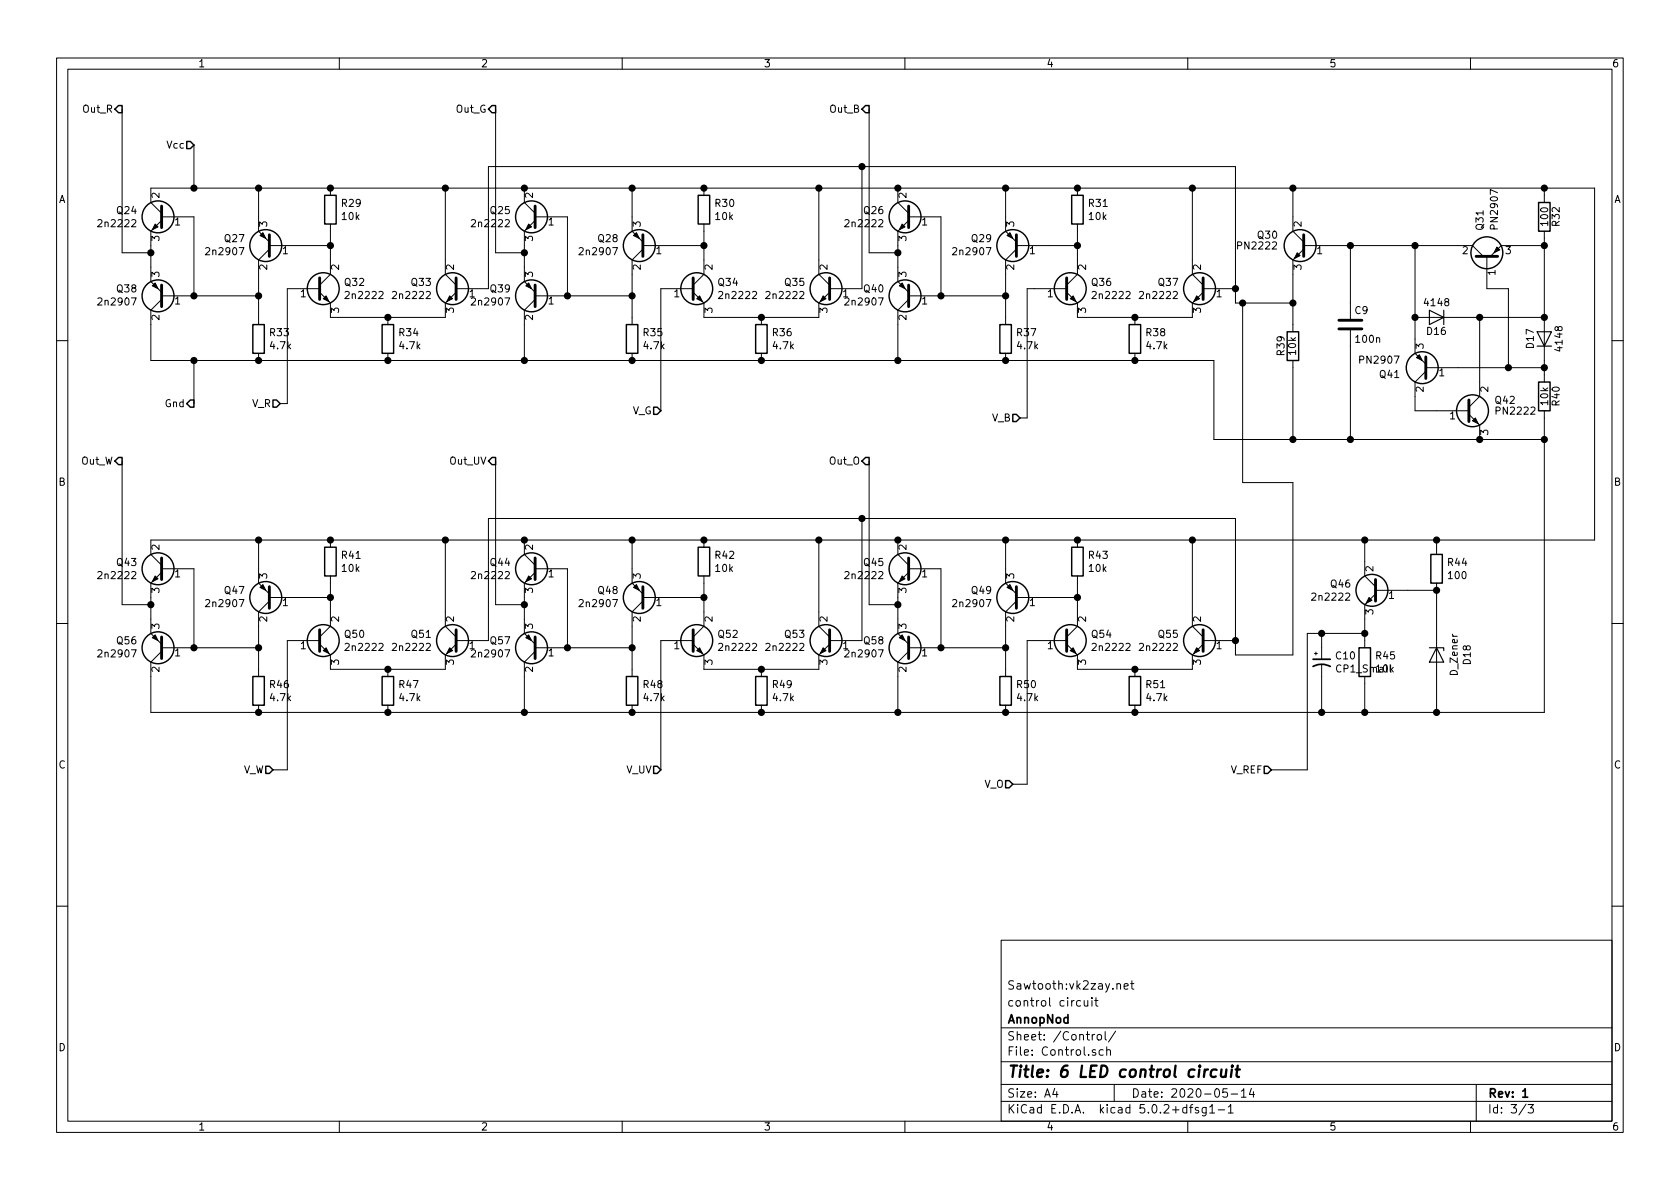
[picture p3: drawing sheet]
<svg xmlns="http://www.w3.org/2000/svg" width="297mm" height="210mm" viewBox="0 0 297 210" stroke-linecap="round" stroke-linejoin="round" font-family="sans-serif">
<g fill="none" stroke="#000" stroke-width=".18">
<path d="M10 10.3h277v189.9h-277zM12 12.2h273v186.1h-273zM21.6 19.3v25.4h5.1M60 10.3v1.9M87.6 19.3v25.4h5.1M110 10.3v1.9M153.7 19.3v25.4h5M160 10.3v1.9M210 10.3v1.9M260 10.3v1.9M28.6 39l-1.9 1.9v8.9l1.9 1.9M28.6 37.7l-1.9-1.9v-2.5h255.2v62.2h-255.2v2.5l1.9 1.9"/>
<path d="M28.6 38.3h5.7v14M34.3 25.6v7.7M45.7 33.3v7.6l1.9 1.9M58.4 33.3v1.2M58.4 39.6v8.9l-1.9 1.9M78.7 33.3v15.2l1.9 1.9M92.7 33.3v2.5l1.9 1.9M94.6 39l-1.9 1.9v8.9l1.9 1.9M94.6 38.3h5.7v14M111.8 33.3v7.6l1.9 1.9M124.5 33.3v1.2M124.5 39.6v8.9l-1.9 1.9"/>
<path d="M144.8 33.3v15.2l1.9 1.9M152.4 29.5v21.5h-5.7M158.7 33.3v2.5l2 1.9M160.7 39l-2 1.9v8.9l2 1.9M160.7 38.3h5.7v14M177.8 33.3v7.6l1.9 1.9M190.5 33.3v1.2M190.5 39.6v8.9l-1.9 1.9M210.8 33.3v15.2l1.9 1.9M228.6 33.3v7.6l1.9 1.9M273 33.3v2.5M28.6 53l-1.9 1.9v8.8h187.9v14h58.4"/>
<path d="M28.6 52.3h17.1M47.6 43.4h10.8M47.6 44.1l-1.9 1.9v11.4M56.5 51.7l1.9 1.9v2.5h20.3v-2.5l1.9-1.9M56.5 51h-5.7v20.4h-1.3M68.6 56.1v1.3M80.6 51h5.8v-21.5h132v24.1h10.2M94.6 52.3h17.2M94.6 53l-1.9 1.9v8.8M113.7 43.4h10.8M113.7 44.1l-1.9 1.9v11.4M122.6 51.7l1.9 1.9v2.5h20.3v-2.5l1.9-1.9"/>
<path d="M122.6 51h-5.8v21.6M134.6 56.1v1.3M160.7 53l-2 1.9v8.8M160.7 52.3h17.1M179.7 44.1l-1.9 1.9v11.4M179.7 43.4h10.8M188.6 51.7l1.9 1.9v2.5h20.3v-2.5l1.9-1.9M188.6 51h-7v22.9h-1.3M200.7 56.1v1.3M212.7 51h5.7M219.7 53.6v31.7h8.9v30.5h-10.2v-24.1h-132v21.6h-5.8M230.5 44.1l-1.9 1.9v12.7"/>
<path d="M230.5 43.4h29.8l2 1.9M238.8 43.4v13M238.8 58.4v19.3M250.2 43.4v19.1l1.9 1.9M250.2 56.1h22.8M261.6 56.1v14l-1.9 1.9M262.9 45.3v5.7h3.8v14M273 43.4h-7.6l-1.9 1.9M273 40.9v26.7M10 60.2h2M34.3 63.7v7.7M45.7 62.5v1.2"/>
<path d="M68.6 62.5v1.2M111.8 62.5v1.2M134.6 62.5v1.2M177.8 62.5v1.2M200.7 62.5v1.2M228.6 63.7v14M252.1 65.7l-1.9 1.9v5h9.5M252.1 65h20.9M259.7 73.3l1.9 1.9v2.5M273 72.6v53.4h-246.3v-8.9l1.9-1.9M285 60.2h2M21.6 81.5v25.4h5.1"/>
<path d="M45.7 95.5v7.6l1.9 1.9M58.4 95.5v1.3M78.7 95.5v15.2l1.9 1.9M87.6 81.5v25.4h5.1M92.7 95.5v2.5l1.9 1.9M111.8 95.5v7.6l1.9 1.9M124.5 95.5v1.3M144.8 95.5v15.2l1.9 1.9M152.4 91.7v21.6h-5.7M153.7 81.5v25.4h5M158.7 95.5v2.5l2 1.9M177.8 95.5v7.6l1.9 1.9"/>
<path d="M190.5 95.5v1.3M210.8 95.5v15.2l1.9 1.9M241.3 95.5v6.3l1.9 2M254 95.5v2.5M10 110.3h2M28.6 101.2l-1.9 1.9v8.9l1.9 1.9M28.6 100.6h5.7v13.9M28.6 114.5h17.1M47.6 106.3l-1.9 1.9v11.4M47.6 105.7h10.8M56.5 113.9l1.9 1.9v2.6h20.3v-2.6l1.9-1.9M56.5 113.3h-5.7v22.8h-2.5"/>
<path d="M58.4 101.8v8.9l-1.9 1.9M68.6 118.4v1.2M94.6 101.2l-1.9 1.9v8.9l1.9 1.9M94.6 115.2l-1.9 1.9v8.9M94.6 100.6h5.7v13.9M94.6 114.5h17.2M113.7 106.3l-1.9 1.9v11.4M113.7 105.7h10.8M122.6 113.9l1.9 1.9v2.6h20.3v-2.6l1.9-1.9M122.6 113.3h-5.8v22.8M124.5 101.8v8.9l-1.9 1.9M134.6 118.4v1.2"/>
<path d="M160.7 101.2l-2 1.9v8.9l2 1.9M160.7 115.2l-2 1.9v8.9M160.7 100.6h5.7v13.9M160.7 114.5h17.1M179.7 106.3l-1.9 1.9v11.4M179.7 105.7h10.8M188.6 113.9l1.9 1.9v2.6h20.3v-2.6l1.9-1.9M188.6 113.3h-7v25.4h-2.5M190.5 101.8v8.9l-1.9 1.9M200.7 118.4v1.2M212.7 113.3h5.7M232.4 115.6h.5"/>
<path d="M232.7 115.3v.5M233.7 112v4.6M233.7 117.6v8.4M241.3 119.6v6.4M241.3 112h-10.2v24.1h-6.3M243.2 105l-1.9 1.9v7.6M243.2 104.4h10.8M254 103.1v22.9M285 110.3h2M45.7 124.7v1.3M68.6 124.7v1.3M111.8 124.7v1.3"/>
<path d="M134.6 124.7v1.3M177.8 124.7v1.3M200.7 124.7v1.3M10 160.2h2M177 166.3h108v32h-108zM191.1 177l-.5-.1-.3 .3 .2 .6h.6M191.7 176.9v.8a.37 .37 0 0 0 .6 .1M192.3 176.9v1M193.1 176.4v.2M193.1 176.9v1M193.5 176.9h.6M193.8 176.4v1.3l.3 .2"/>
<path d="M197.5 174.1l.2-.2 .3 .1 .1 .9M198.8 174.4l.7-.1-.1-.3-.4-.1-.2 .2v.7h.6M199.9 173.9h.6M200.1 173.4v1.3l.4 .2M285 160.2h2M60 198.3v1.9M110 198.3v1.9M160 198.3v1.9M177 194.8h108M177 191.8h108M177 187.8h108M177 181.8h108"/>
<path d="M186.5 192.5l-.4 1h1M186.8 193v1M193.5 182.9l-.4 .3M193.7 185.7a.37 .37 0 0 0-.6 .1l.1 .2 .5 .2 .1 .1-.3 .3-.4-.1M194.1 183.1l.2-.2 .4 .2v.7l-.2 .1-.4-.1zM195 185.7l-.4-.1-.3 .3 .1 .6 .2 .1 .4-.1M195.4 182.4v1.3l.2 .2M195.7 185.7h.1a.37 .37 0 0 1 .5 .1v.8M195.7 185.1v1.5M197 191.8v3M197.3 182.3l-1.3 2M210 198.3v1.9"/>
<path d="M210.3 195.8h.6M210.9 195.3l-.4 .2v1.3M211.9 195.9l-.4-.1-.2 .2 .1 .3 .5 .1v.3h-.6M213.3 195.8v1.2l-.3 .3h-.4M213.3 195.9l-.5-.1-.3 .3 .1 .6 .2 .1 .5-.1M213.9 195.8l.4-.5v1.5M213.9 196.8h.9M215.4 196.3h1.1M217 192.5h-.7l-.1 .7 .2-.1 .5 .1 .1 .2v.5l-.2 .1-.6-.1M217.2 195.8l.4-.5v1.5M217.2 196.8h.8M217.7 193.5h1.1"/>
<path d="M219.5 193l.4-.5v1.5M219.5 194h.8M221.3 192.5l-.4 1h.9M221.6 193v1M260 198.3v1.9M261 191.8v6.5M269.8 195.2l-1.2 2M270.2 195.3h.9l-.5 .6 .4 .1v.7l-.2 .1-.6-.1"/>
</g>
<path d="M232.2 117.9a3.2 3.2 0 0 1 3 0M232.2 116.6h3M269.2 193l.5-.5v1.5M269.2 194h.9" fill="none" stroke="#000" stroke-width=".3"/>
<path d="M215.1 189.2a.68 .68 0 0 0-1 .3l-.1 .6 .2 .2 .2 .1 .6-.1M216 189.1l-.1 1.2a.6 .6 0 0 0 .8 0M216.8 189.1l-.1 1.3M217.8 189.1l-.2 1.3M217.9 188.4v.2M218.5 189.1h.7M218.8 188.4l-.2 1.8 .1 .1 .4 .1" fill="none" stroke="#000" stroke-width=".41"/>
<g fill="none" stroke="#000" stroke-width=".25">
<path d="M20.3 19.3l.7-.6h.6v1.2h-.6zM87 18.7h.6v1.2h-.6l-.6-.6zM153 18.7h.7v1.2h-.7l-.6-.6zM33 25h.7l.6 .6-.6 .7h-.7zM57.4 34.5h2v5.1h-2zM123.4 34.5h2.1v5.1h-2.1zM189.5 34.5h2v5.1h-2zM272 35.8h2.1v5.1h-2.1zM44.7 57.4h2v5.1h-2zM67.6 57.4h2v5.1h-2zM110.7 57.4h2.1v5.1h-2.1zM133.6 57.4h2v5.1h-2z"/>
<path d="M176.8 57.4h2v5.1h-2zM199.6 57.4h2.1v5.1h-2.1zM227.6 58.7h2v5h-2zM33.7 70.7h.6v1.3h-.6l-.7-.6zM48.3 70.7h.6l.6 .7-.6 .6h-.6zM115.6 72h.6l.6 .6-.6 .7h-.6zM179.1 73.3h.6l.6 .6-.6 .6h-.6zM272 67.6h2.1v5h-2.1zM21 80.9h.6v1.3h-.6l-.7-.7zM57.4 96.8h2v5h-2zM87 80.9h.6v1.3h-.6l-.6-.7zM123.4 96.8h2.1v5h-2.1z"/>
<path d="M153 80.9h.7v1.3h-.7l-.6-.7zM189.5 96.8h2v5h-2zM253 98h2v5.1h-2zM44.7 119.6h2v5.1h-2zM67.6 119.6h2v5.1h-2zM110.7 119.6h2.1v5.1h-2.1zM133.6 119.6h2v5.1h-2zM176.8 119.6h2v5.1h-2zM199.6 119.6h2.1v5.1h-2.1zM240.3 114.5h2v5.1h-2zM47 135.5h.6l.7 .6-.7 .7h-.6zM115.6 135.5h.6l.6 .6-.6 .7h-.6z"/>
<path d="M177.8 138h.6l.7 .7-.7 .6h-.6zM223.5 135.5h.7l.6 .6-.6 .7h-.7z"/>
<circle cx="27.9" cy="38.3" r="2.82"/>
<circle cx="94" cy="38.3" r="2.82"/>
<circle cx="160" cy="38.3" r="2.82"/>
<circle cx="27.9" cy="52.3" r="2.82"/>
<circle cx="47" cy="43.4" r="2.82"/>
<circle cx="57.1" cy="51" r="2.82"/>
<circle cx="80" cy="51" r="2.82"/>
<circle cx="94" cy="52.3" r="2.82"/>
<circle cx="113" cy="43.4" r="2.82"/>
<circle cx="123.2" cy="51" r="2.82"/>
<circle cx="146" cy="51" r="2.82"/>
<circle cx="160" cy="52.3" r="2.82"/>
<circle cx="179.1" cy="43.4" r="2.82"/>
<circle cx="189.2" cy="51" r="2.82"/>
<circle cx="212.1" cy="51" r="2.82"/>
<circle cx="229.9" cy="43.4" r="2.82"/>
<circle cx="262.9" cy="44.7" r="2.82"/>
<circle cx="251.5" cy="65" r="2.82"/>
<circle cx="260.3" cy="72.6" r="2.82"/>
<circle cx="27.9" cy="100.6" r="2.82"/>
<circle cx="27.9" cy="114.5" r="2.82"/>
<circle cx="47" cy="105.7" r="2.82"/>
<circle cx="57.1" cy="113.3" r="2.82"/>
<circle cx="80" cy="113.3" r="2.82"/>
<circle cx="94" cy="114.5" r="2.82"/>
<circle cx="94" cy="100.6" r="2.82"/>
<circle cx="113" cy="105.7" r="2.82"/>
<circle cx="123.2" cy="113.3" r="2.82"/>
<circle cx="146" cy="113.3" r="2.82"/>
<circle cx="160" cy="114.5" r="2.82"/>
<circle cx="160" cy="100.6" r="2.82"/>
<circle cx="179.1" cy="105.7" r="2.82"/>
<circle cx="189.2" cy="113.3" r="2.82"/>
<circle cx="212.1" cy="113.3" r="2.82"/>
<circle cx="242.6" cy="104.4" r="2.82"/>
</g>
<g fill="none" stroke="#000" stroke-width=".51">
<path d="M28.6 36.4v3.9M94.6 36.4v3.9M160.7 36.4v3.9M28.6 50.4v3.8M47.6 41.5v3.8M56.5 49.1v3.9M80.6 49.1v3.9M94.6 50.4v3.8M113.7 41.5v3.8M122.6 49.1v3.9M146.7 49.1v3.9M160.7 50.4v3.8"/>
<path d="M179.7 41.5v3.8M188.6 49.1v3.9M212.7 49.1v3.9M230.5 41.5v3.8M236.7 58.2h4.1M236.7 56.6h4.1M261 45.3h3.8M252.1 63.1v3.8M259.7 70.7v3.8M28.6 98.7v3.8M94.6 98.7v3.8M160.7 98.7v3.8"/>
<path d="M28.6 112.6v3.9M47.6 103.8v3.8M56.5 111.4v3.8M80.6 111.4v3.8M94.6 112.6v3.9M113.7 103.8v3.8M122.6 111.4v3.8M146.7 111.4v3.8M160.7 112.6v3.9M179.7 103.8v3.8M188.6 111.4v3.8M212.7 111.4v3.8"/>
<path d="M243.2 102.5v3.8"/>
</g>
<g fill="#000" stroke="#000" stroke-width=".18">
<path d="M26.9 50.5l.5-.5 .5 1zM27.4 39.6l.5 .5-1 .5zM46 41.7l.5-.6 .5 1.1zM57.1 52.8l.6-.5 .5 1zM79.5 52.3l.5 .5-1 .5zM93 50.5l.5-.5 .5 1zM93.5 39.6l.5 .5-1 .5zM112 41.7l.5-.6 .5 1.1zM123.2 52.8l.5-.5 .5 1zM145.5 52.3l.5 .5-1 .5zM159 50.5l.5-.5 .5 1zM159.5 39.6l.5 .5-1 .5z"/>
<path d="M178.1 41.7l.5-.6 .5 1.1zM189.2 52.8l.5-.5 .5 1zM211.6 52.3l.5 .5-1 .5zM229.4 44.7l.5 .5-1 .5zM264.7 43.7l.5 .5-1 .5zM250.4 63.2l.6-.5 .5 1zM260.3 74.4l.6-.5 .5 1zM26.9 112.8l.5-.5 .5 1zM27.4 101.8l.5 .6-1 .5zM46.5 103.4l.5 1-1-.5zM57.7 114.5l.5 1.1-1.1-.5zM79.5 114.5l.5 .6-1 .5z"/>
<path d="M93 112.8l.5-.5 .5 1zM93.5 101.8l.5 .6-1 .5zM112.5 103.4l.5 1-1-.5zM123.2 115.1l.5-.6 .5 1.1zM145.5 114.5l.5 .6-1 .5zM159.5 112.3l.5 1-1-.5zM159.5 101.8l.5 .6-1 .5zM178.1 103.9l.5-.5 .5 1zM189.2 115.1l.5-.6 .5 1.1zM211.6 114.5l.5 .6-1 .5zM242.1 105.7l.5 .5-1 .5z"/>
</g>
<g fill="#000" stroke="#000" stroke-width=".25">
<circle cx="34.3" cy="33.3" r=".51"/>
<circle cx="45.7" cy="33.3" r=".51"/>
<circle cx="58.4" cy="33.3" r=".51"/>
<circle cx="78.7" cy="33.3" r=".51"/>
<circle cx="92.7" cy="33.3" r=".51"/>
<circle cx="111.8" cy="33.3" r=".51"/>
<circle cx="124.5" cy="33.3" r=".51"/>
<circle cx="144.8" cy="33.3" r=".51"/>
<circle cx="152.4" cy="29.5" r=".51"/>
<circle cx="158.8" cy="33.3" r=".51"/>
<circle cx="177.8" cy="33.3" r=".51"/>
<circle cx="190.5" cy="33.3" r=".51"/>
<circle cx="210.8" cy="33.3" r=".51"/>
<circle cx="228.6" cy="33.3" r=".51"/>
<circle cx="273" cy="33.3" r=".51"/>
<circle cx="26.7" cy="44.7" r=".51"/>
<circle cx="34.3" cy="52.3" r=".51"/>
<circle cx="45.7" cy="52.3" r=".51"/>
<circle cx="58.4" cy="43.4" r=".51"/>
<circle cx="68.6" cy="56.1" r=".51"/>
<circle cx="92.7" cy="44.7" r=".51"/>
<circle cx="100.3" cy="52.3" r=".51"/>
<circle cx="111.8" cy="52.3" r=".51"/>
<circle cx="124.5" cy="43.4" r=".51"/>
<circle cx="134.6" cy="56.1" r=".51"/>
<circle cx="158.8" cy="44.7" r=".51"/>
<circle cx="166.4" cy="52.3" r=".51"/>
<circle cx="177.8" cy="52.3" r=".51"/>
<circle cx="190.5" cy="43.4" r=".51"/>
<circle cx="200.7" cy="56.1" r=".51"/>
<circle cx="218.4" cy="51" r=".51"/>
<circle cx="219.7" cy="53.6" r=".51"/>
<circle cx="228.6" cy="53.6" r=".51"/>
<circle cx="238.8" cy="43.4" r=".51"/>
<circle cx="250.2" cy="56.1" r=".51"/>
<circle cx="250.2" cy="43.4" r=".51"/>
<circle cx="261.6" cy="56.1" r=".51"/>
<circle cx="273" cy="56.1" r=".51"/>
<circle cx="273" cy="43.4" r=".51"/>
<circle cx="34.3" cy="63.7" r=".51"/>
<circle cx="45.7" cy="63.7" r=".51"/>
<circle cx="68.6" cy="63.7" r=".51"/>
<circle cx="92.7" cy="63.7" r=".51"/>
<circle cx="111.8" cy="63.7" r=".51"/>
<circle cx="134.6" cy="63.7" r=".51"/>
<circle cx="158.8" cy="63.7" r=".51"/>
<circle cx="177.8" cy="63.7" r=".51"/>
<circle cx="200.7" cy="63.7" r=".51"/>
<circle cx="228.6" cy="77.7" r=".51"/>
<circle cx="238.8" cy="77.7" r=".51"/>
<circle cx="261.6" cy="77.7" r=".51"/>
<circle cx="266.7" cy="65" r=".51"/>
<circle cx="273" cy="65" r=".51"/>
<circle cx="273" cy="77.7" r=".51"/>
<circle cx="45.7" cy="95.5" r=".51"/>
<circle cx="58.4" cy="95.5" r=".51"/>
<circle cx="78.7" cy="95.5" r=".51"/>
<circle cx="92.7" cy="95.5" r=".51"/>
<circle cx="111.8" cy="95.5" r=".51"/>
<circle cx="124.5" cy="95.5" r=".51"/>
<circle cx="144.8" cy="95.5" r=".51"/>
<circle cx="152.4" cy="91.7" r=".51"/>
<circle cx="158.8" cy="95.5" r=".51"/>
<circle cx="177.8" cy="95.5" r=".51"/>
<circle cx="190.5" cy="95.5" r=".51"/>
<circle cx="210.8" cy="95.5" r=".51"/>
<circle cx="241.3" cy="95.5" r=".51"/>
<circle cx="254" cy="95.5" r=".51"/>
<circle cx="26.7" cy="106.9" r=".51"/>
<circle cx="34.3" cy="114.5" r=".51"/>
<circle cx="45.7" cy="114.5" r=".51"/>
<circle cx="58.4" cy="105.7" r=".51"/>
<circle cx="68.6" cy="118.4" r=".51"/>
<circle cx="92.7" cy="106.9" r=".51"/>
<circle cx="100.3" cy="114.5" r=".51"/>
<circle cx="111.8" cy="114.5" r=".51"/>
<circle cx="124.5" cy="105.7" r=".51"/>
<circle cx="134.6" cy="118.4" r=".51"/>
<circle cx="158.8" cy="106.9" r=".51"/>
<circle cx="166.4" cy="114.5" r=".51"/>
<circle cx="177.8" cy="114.5" r=".51"/>
<circle cx="190.5" cy="105.7" r=".51"/>
<circle cx="200.7" cy="118.4" r=".51"/>
<circle cx="218.4" cy="113.3" r=".51"/>
<circle cx="233.7" cy="112" r=".51"/>
<circle cx="241.3" cy="112" r=".51"/>
<circle cx="254" cy="104.4" r=".51"/>
<circle cx="45.7" cy="126" r=".51"/>
<circle cx="68.6" cy="126" r=".51"/>
<circle cx="92.7" cy="126" r=".51"/>
<circle cx="111.8" cy="126" r=".51"/>
<circle cx="134.6" cy="126" r=".51"/>
<circle cx="158.8" cy="126" r=".51"/>
<circle cx="177.8" cy="126" r=".51"/>
<circle cx="200.7" cy="126" r=".51"/>
<circle cx="233.7" cy="126" r=".51"/>
<circle cx="241.3" cy="126" r=".51"/>
<circle cx="254" cy="126" r=".51"/>
</g>
<path d="M252.7 54.9l2.6 1.2-2.6 1.3zM255.3 54.9v2.5M271.8 58.7h2.5l-1.3 2.5zM271.8 61.2h2.5M252.7 114.5h2.6v.6M254 114.5l1.3 2.6h-2.6z" fill="none" stroke="#000" stroke-width=".2"/>
<text font-size="2.8" x="178" y="190.5">Title: 6 LED control circuit</text>
<g font-size="2.1">
<text x="178" y="178">control circuit</text>
<text x="178" y="175">Sawtooth:vk2zay.net</text>
<text x="178" y="184">Sheet: /Control/</text>
<text x="178" y="181">AnnopNod</text>
<text x="178" y="186.7">File: Control.sch</text>
<text x="178" y="196.9">KiCad E.D.A. kicad 5.0.2+dfsg1-1</text>
<text x="178" y="194.1">Size: A4</text>
<text x="200" y="194.1">Date: 2020-05-14</text>
<text x="263" y="194.1">Rev: 1</text>
<text x="263" y="196.9">Id: 3/3</text>
</g>
<g font-size="1.8">
<text x="35" y="11.9">1</text>
<text x="85" y="11.9">2</text>
<text x="135" y="11.9">3</text>
<text x="185" y="11.9">4</text>
<text x="235" y="11.9">5</text>
<text x="285" y="11.9">6</text>
<text x="14.8" y="19.9">Out_R</text>
<text x="80.7" y="19.9">Out_G</text>
<text x="146.8" y="19.9">Out_B</text>
<text x="29.6" y="26.3">Vcc</text>
<text x="10.4" y="35.9">A</text>
<text x="28.2" y="35" transform="rotate(-90 28.2 35)">2</text>
<text x="94.2" y="35" transform="rotate(-90 94.2 35)">2</text>
<text x="160.3" y="35" transform="rotate(-90 160.3 35)">2</text>
<text x="285.4" y="35.9">A</text>
<text x="17.7" y="40.2">2n2222</text>
<text x="20.7" y="37.9">Q24</text>
<text x="30.9" y="39.9">1</text>
<text x="47.2" y="40.1" transform="rotate(-90 47.2 40.1)">3</text>
<text x="60.5" y="36.6">R29</text>
<text x="60.5" y="38.9">10k</text>
<text x="83.7" y="40.2">2n2222</text>
<text x="86.8" y="37.9">Q25</text>
<text x="97" y="39.9">1</text>
<text x="113.3" y="40.1" transform="rotate(-90 113.3 40.1)">3</text>
<text x="126.5" y="36.6">R30</text>
<text x="126.6" y="38.9">10k</text>
<text x="149.8" y="40.2">2n2222</text>
<text x="152.8" y="37.9">Q26</text>
<text x="163" y="39.9">1</text>
<text x="179.3" y="40.1" transform="rotate(-90 179.3 40.1)">3</text>
<text x="192.6" y="36.6">R31</text>
<text x="192.6" y="38.9">10k</text>
<text x="230.1" y="40.1" transform="rotate(-90 230.1 40.1)">2</text>
<text x="262.3" y="40.6" transform="rotate(-90 262.3 40.6)">Q31</text>
<text x="264.8" y="40.3" transform="rotate(-90 264.8 40.3)">PN2907</text>
<text x="273.7" y="39.8" transform="rotate(-90 273.7 39.8)">100</text>
<text x="275.8" y="39.9" transform="rotate(-90 275.8 39.9)">R32</text>
<text x="28.2" y="42.6" transform="rotate(-90 28.2 42.6)">3</text>
<text x="36.7" y="45.1">2n2907</text>
<text x="39.8" y="42.8">Q27</text>
<text x="47.2" y="47.7" transform="rotate(-90 47.2 47.7)">2</text>
<text x="50" y="45">1</text>
<text x="59.9" y="47.7" transform="rotate(-90 59.9 47.7)">2</text>
<text x="80.3" y="47.7" transform="rotate(-90 80.3 47.7)">2</text>
<text x="94.2" y="42.6" transform="rotate(-90 94.2 42.6)">3</text>
<text x="102.8" y="45.1">2n2907</text>
<text x="105.8" y="42.8">Q28</text>
<text x="113.3" y="47.7" transform="rotate(-90 113.3 47.7)">2</text>
<text x="116" y="45">1</text>
<text x="126" y="47.7" transform="rotate(-90 126 47.7)">2</text>
<text x="146.3" y="47.7" transform="rotate(-90 146.3 47.7)">2</text>
<text x="160.3" y="42.6" transform="rotate(-90 160.3 42.6)">3</text>
<text x="168.8" y="45.1">2n2907</text>
<text x="171.9" y="42.8">Q29</text>
<text x="179.3" y="47.7" transform="rotate(-90 179.3 47.7)">2</text>
<text x="182.1" y="45">1</text>
<text x="192" y="47.7" transform="rotate(-90 192 47.7)">2</text>
<text x="212.3" y="47.7" transform="rotate(-90 212.3 47.7)">2</text>
<text x="219" y="44.1">PN2222</text>
<text x="222.4" y="42.2">Q30</text>
<text x="230.1" y="47.7" transform="rotate(-90 230.1 47.7)">3</text>
<text x="232.9" y="45">1</text>
<text x="258.6" y="45">2</text>
<text x="266.2" y="45">3</text>
<text x="20.7" y="51.7">Q38</text>
<text x="28.2" y="49" transform="rotate(-90 28.2 49)">3</text>
<text x="30.9" y="53.8">1</text>
<text x="53.2" y="52.6">1</text>
<text x="61" y="50.6">Q32</text>
<text x="61.4" y="52.9">2n2222</text>
<text x="69.7" y="52.9">2n2222</text>
<text x="72.8" y="50.6">Q33</text>
<text x="83" y="52.6">1</text>
<text x="86.8" y="51.7">Q39</text>
<text x="94.2" y="49" transform="rotate(-90 94.2 49)">3</text>
<text x="97" y="53.8">1</text>
<text x="119.2" y="52.6">1</text>
<text x="127.1" y="50.6">Q34</text>
<text x="127.4" y="52.9">2n2222</text>
<text x="135.8" y="52.9">2n2222</text>
<text x="138.8" y="50.6">Q35</text>
<text x="149" y="52.6">1</text>
<text x="152.8" y="51.7">Q40</text>
<text x="160.3" y="49" transform="rotate(-90 160.3 49)">3</text>
<text x="163" y="53.8">1</text>
<text x="185.2" y="52.6">1</text>
<text x="193.1" y="50.6">Q36</text>
<text x="193.5" y="52.9">2n2222</text>
<text x="201.8" y="52.9">2n2222</text>
<text x="204.9" y="50.6">Q37</text>
<text x="215.1" y="52.6">1</text>
<text x="264.4" y="48.7" transform="rotate(-90 264.4 48.7)">1</text>
<text x="17.7" y="54">2n2907</text>
<text x="28.2" y="56.6" transform="rotate(-90 28.2 56.6)">2</text>
<text x="47.8" y="59.5">R33</text>
<text x="59.9" y="55.3" transform="rotate(-90 59.9 55.3)">3</text>
<text x="70.6" y="59.5">R34</text>
<text x="80.3" y="55.3" transform="rotate(-90 80.3 55.3)">3</text>
<text x="83.7" y="54">2n2907</text>
<text x="94.2" y="56.6" transform="rotate(-90 94.2 56.6)">2</text>
<text x="113.8" y="59.5">R35</text>
<text x="126" y="55.3" transform="rotate(-90 126 55.3)">3</text>
<text x="136.7" y="59.5">R36</text>
<text x="146.3" y="55.3" transform="rotate(-90 146.3 55.3)">3</text>
<text x="149.8" y="54">2n2907</text>
<text x="160.3" y="56.6" transform="rotate(-90 160.3 56.6)">2</text>
<text x="179.9" y="59.5">R37</text>
<text x="192" y="55.3" transform="rotate(-90 192 55.3)">3</text>
<text x="202.7" y="59.5">R38</text>
<text x="212.3" y="55.3" transform="rotate(-90 212.3 55.3)">3</text>
<text x="239.6" y="55.5">C9</text>
<text x="252" y="54.1">4148</text>
<text x="252.3" y="59.2">D16</text>
<text x="47.9" y="61.8">4.7k</text>
<text x="70.7" y="61.8">4.7k</text>
<text x="113.9" y="61.8">4.7k</text>
<text x="136.8" y="61.8">4.7k</text>
<text x="180" y="61.8">4.7k</text>
<text x="202.8" y="61.8">4.7k</text>
<text x="227.1" y="62.8" transform="rotate(-90 227.1 62.8)">R39</text>
<text x="229.2" y="62.7" transform="rotate(-90 229.2 62.7)">10k</text>
<text x="239.9" y="60.6">100n</text>
<text x="240.6" y="64.3">PN2907</text>
<text x="251.7" y="61.7" transform="rotate(-90 251.7 61.7)">3</text>
<text x="271.2" y="61.5" transform="rotate(-90 271.2 61.5)">D17</text>
<text x="276.3" y="61.9" transform="rotate(-90 276.3 61.9)">4148</text>
<text x="244" y="66.8">Q41</text>
<text x="251.7" y="69.3" transform="rotate(-90 251.7 69.3)">2</text>
<text x="254.5" y="66.5">1</text>
<text x="263.1" y="69.3" transform="rotate(-90 263.1 69.3)">2</text>
<text x="264.4" y="71.4">Q42</text>
<text x="273.7" y="71.6" transform="rotate(-90 273.7 71.6)">10k</text>
<text x="275.8" y="71.7" transform="rotate(-90 275.8 71.7)">R40</text>
<text x="29.2" y="72">Gnd</text>
<text x="44.6" y="72">V_R</text>
<text x="111.8" y="73.3">V_G</text>
<text x="175.4" y="74.5">V_B</text>
<text x="256.4" y="74.2">1</text>
<text x="263.1" y="76.9" transform="rotate(-90 263.1 76.9)">3</text>
<text x="264.7" y="73.3">PN2222</text>
<text x="14.4" y="82.2">Out_W</text>
<text x="79.6" y="82.2">Out_UV</text>
<text x="146.7" y="82.2">Out_O</text>
<text x="10.4" y="85.9">B</text>
<text x="285.4" y="85.9">B</text>
<text x="20.7" y="100.1">Q43</text>
<text x="28.2" y="97.3" transform="rotate(-90 28.2 97.3)">2</text>
<text x="60.5" y="98.8">R41</text>
<text x="60.5" y="101.1">10k</text>
<text x="86.8" y="100.1">Q44</text>
<text x="94.2" y="97.3" transform="rotate(-90 94.2 97.3)">2</text>
<text x="126.5" y="98.8">R42</text>
<text x="126.6" y="101.1">10k</text>
<text x="152.8" y="100.1">Q45</text>
<text x="160.3" y="97.3" transform="rotate(-90 160.3 97.3)">2</text>
<text x="192.6" y="98.8">R43</text>
<text x="192.6" y="101.1">10k</text>
<text x="242.8" y="101.1" transform="rotate(-90 242.8 101.1)">2</text>
<text x="256.1" y="100.1">R44</text>
<text x="17.7" y="102.4">2n2222</text>
<text x="28.2" y="104.9" transform="rotate(-90 28.2 104.9)">3</text>
<text x="30.9" y="102.1">1</text>
<text x="36.7" y="107.4">2n2907</text>
<text x="39.8" y="105">Q47</text>
<text x="47.2" y="102.3" transform="rotate(-90 47.2 102.3)">3</text>
<text x="50" y="107.2">1</text>
<text x="83.7" y="102.4">2n2222</text>
<text x="94.2" y="104.9" transform="rotate(-90 94.2 104.9)">3</text>
<text x="97" y="102.1">1</text>
<text x="102.8" y="107.4">2n2907</text>
<text x="105.8" y="105">Q48</text>
<text x="113.3" y="102.3" transform="rotate(-90 113.3 102.3)">3</text>
<text x="116" y="107.2">1</text>
<text x="149.8" y="102.4">2n2222</text>
<text x="160.3" y="104.9" transform="rotate(-90 160.3 104.9)">3</text>
<text x="163" y="102.1">1</text>
<text x="168.8" y="107.4">2n2907</text>
<text x="171.9" y="105">Q49</text>
<text x="179.3" y="102.3" transform="rotate(-90 179.3 102.3)">3</text>
<text x="182.1" y="107.2">1</text>
<text x="232.3" y="106.2">2n2222</text>
<text x="235.4" y="103.9">Q46</text>
<text x="245.6" y="105.9">1</text>
<text x="256.2" y="102.4">100</text>
<text x="20.7" y="113.9">Q56</text>
<text x="28.2" y="111.2" transform="rotate(-90 28.2 111.2)">3</text>
<text x="47.2" y="110" transform="rotate(-90 47.2 110)">2</text>
<text x="59.9" y="110" transform="rotate(-90 59.9 110)">2</text>
<text x="61" y="112.8">Q50</text>
<text x="72.8" y="112.8">Q51</text>
<text x="80.3" y="110" transform="rotate(-90 80.3 110)">2</text>
<text x="86.8" y="113.9">Q57</text>
<text x="94.2" y="111.2" transform="rotate(-90 94.2 111.2)">3</text>
<text x="113.3" y="110" transform="rotate(-90 113.3 110)">2</text>
<text x="126" y="110" transform="rotate(-90 126 110)">2</text>
<text x="127.1" y="112.8">Q52</text>
<text x="138.8" y="112.8">Q53</text>
<text x="146.3" y="110" transform="rotate(-90 146.3 110)">2</text>
<text x="152.8" y="113.9">Q58</text>
<text x="160.3" y="111.2" transform="rotate(-90 160.3 111.2)">3</text>
<text x="179.3" y="110" transform="rotate(-90 179.3 110)">2</text>
<text x="192" y="110" transform="rotate(-90 192 110)">2</text>
<text x="193.1" y="112.8">Q54</text>
<text x="204.9" y="112.8">Q55</text>
<text x="212.3" y="110" transform="rotate(-90 212.3 110)">2</text>
<text x="242.8" y="108.7" transform="rotate(-90 242.8 108.7)">3</text>
<text x="17.7" y="116.3">2n2907</text>
<text x="28.2" y="118.8" transform="rotate(-90 28.2 118.8)">2</text>
<text x="30.9" y="116.1">1</text>
<text x="53.2" y="114.8">1</text>
<text x="59.9" y="117.6" transform="rotate(-90 59.9 117.6)">3</text>
<text x="61.4" y="115.1">2n2222</text>
<text x="69.7" y="115.1">2n2222</text>
<text x="80.3" y="117.6" transform="rotate(-90 80.3 117.6)">3</text>
<text x="83" y="114.8">1</text>
<text x="83.7" y="116.3">2n2907</text>
<text x="94.2" y="118.8" transform="rotate(-90 94.2 118.8)">2</text>
<text x="97" y="116.1">1</text>
<text x="119.2" y="114.8">1</text>
<text x="126" y="117.6" transform="rotate(-90 126 117.6)">3</text>
<text x="127.4" y="115.1">2n2222</text>
<text x="135.8" y="115.1">2n2222</text>
<text x="146.3" y="117.6" transform="rotate(-90 146.3 117.6)">3</text>
<text x="149" y="114.8">1</text>
<text x="149.8" y="116.3">2n2907</text>
<text x="160.3" y="118.8" transform="rotate(-90 160.3 118.8)">2</text>
<text x="163" y="116.1">1</text>
<text x="185.2" y="114.8">1</text>
<text x="192" y="117.6" transform="rotate(-90 192 117.6)">3</text>
<text x="193.5" y="115.1">2n2222</text>
<text x="201.8" y="115.1">2n2222</text>
<text x="212.3" y="117.6" transform="rotate(-90 212.3 117.6)">3</text>
<text x="215.1" y="114.8">1</text>
<text x="236.3" y="116.6">C10</text>
<text x="236.6" y="118.9">CP1_Small</text>
<text x="243.4" y="116.6">R45</text>
<text x="243.4" y="118.9">10k</text>
<text x="257.7" y="119.3" transform="rotate(-90 257.7 119.3)">D_Zener</text>
<text x="260" y="117.4" transform="rotate(-90 260 117.4)">D18</text>
<text x="47.8" y="121.7">R46</text>
<text x="47.9" y="124">4.7k</text>
<text x="70.6" y="121.7">R47</text>
<text x="70.7" y="124">4.7k</text>
<text x="113.8" y="121.7">R48</text>
<text x="113.9" y="124">4.7k</text>
<text x="136.7" y="121.7">R49</text>
<text x="136.8" y="124">4.7k</text>
<text x="179.9" y="121.7">R50</text>
<text x="180" y="124">4.7k</text>
<text x="202.7" y="121.7">R51</text>
<text x="202.8" y="124">4.7k</text>
<text x="10.4" y="135.9">C</text>
<text x="42.9" y="136.8">V_W</text>
<text x="110.7" y="136.8">V_UV</text>
<text x="217.6" y="136.8">V_REF</text>
<text x="285.4" y="135.9">C</text>
<text x="174" y="139.3">V_O</text>
<text x="10.4" y="185.9">D</text>
<text x="285.4" y="185.9">D</text>
<text x="35" y="199.9">1</text>
<text x="85" y="199.9">2</text>
<text x="135" y="199.9">3</text>
<text x="185" y="199.9">4</text>
<text x="235" y="199.9">5</text>
<text x="285" y="199.9">6</text>
</g>
</svg>
